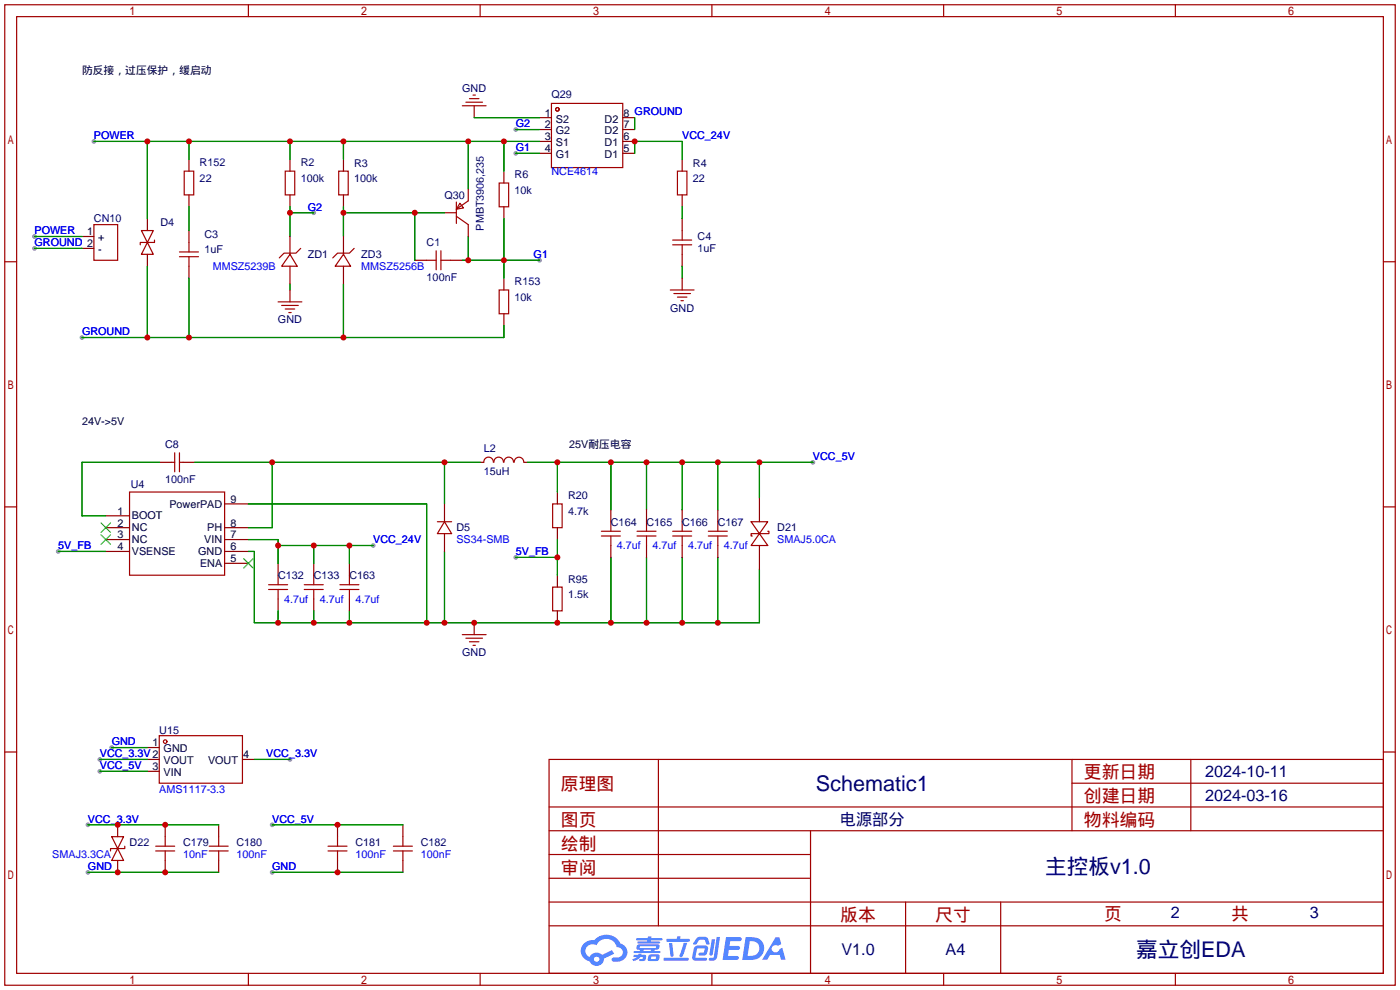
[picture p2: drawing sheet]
<svg xmlns="http://www.w3.org/2000/svg" width="299mm" height="212mm" viewBox="0 0 299 212" stroke-linecap="round" stroke-linejoin="round" font-family="sans-serif">
<g fill="#999">
<circle cx="20.1" cy="30.2" r=".51"/>
<circle cx="67.1" cy="45.5" r=".51"/>
<circle cx="115.3" cy="55.6" r=".51"/>
<circle cx="110.2" cy="32.8" r=".51"/>
<circle cx="110.2" cy="27.7" r=".51"/>
<circle cx="17.5" cy="72.1" r=".51"/>
<circle cx="7.4" cy="50.5" r=".51"/>
<circle cx="7.4" cy="53.1" r=".51"/>
<circle cx="12.4" cy="117.9" r=".51"/>
<circle cx="110.2" cy="119.1" r=".51"/>
<circle cx="79.8" cy="116.6" r=".51"/>
<circle cx="173.7" cy="98.8" r=".51"/>
<circle cx="23.9" cy="159.8" r=".51"/>
<circle cx="21.3" cy="162.3" r=".51"/>
<circle cx="62" cy="162.3" r=".51"/>
<circle cx="21.3" cy="164.8" r=".51"/>
<circle cx="18.8" cy="176.3" r=".51"/>
<circle cx="18.8" cy="186.4" r=".51"/>
<circle cx="58.2" cy="176.3" r=".51"/>
<circle cx="58.2" cy="186.4" r=".51"/>
</g>
<g fill="none" stroke="#a10000" stroke-width=".25">
<path d="M1 1h297.2v209.6h-297.2zM3.6 3.6h292.1v204.4h-292.1zM53.1 1v2.6M102.6 1v2.6M152.1 1v2.6M201.7 1v2.6M251.2 1v2.6M1 55.9h2.6M295.7 55.9h2.5M1 108.3h2.6M295.7 108.3h2.5M1 160.7h2.6"/>
<path d="M117.3 162.3h178.4v45.7h-178.4zM117.3 177.5h178.4M117.3 172.5h178.4M140.7 162.3v35.6M173.2 177.5v30.5M229.1 162.3v15.2M229.1 167.4h66.6M254.5 162.3v15.2M295.7 160.7h2.5M117.3 182.6h55.9M117.3 197.9h178.4M117.3 192.8h178.4"/>
<path d="M117.3 187.7h55.9M193.5 192.8v15.2M213.9 192.8v15.2M53.1 208v2.6M102.6 208v2.6M152.1 208v2.6M201.7 208v2.6M251.2 208v2.6"/>
</g>
<g fill="#5487ff">
<path d="M155.2 200.3h2.6a.48 .48 0 0 1 .7 .4 .48 .48 0 0 1-.6 .4h-1.8l-.2 1.1h1.9a.43 .43 0 0 1 .4 .4 .43 .43 0 0 1-.5 .4h-1.9l-.2 1.3h1.7a.45 .45 0 0 1 .5 .2 .45 .45 0 0 1-.1 .6h-3.3z"/>
<path d="M165.7 200.3h.9l.4 1.5-.8 .3a.84 .84 0 0 0-1.2 .3 .84 .84 0 0 0 .4 1.1 .84 .84 0 0 0 1.1-.4l.1-.2 .6-.3 .7 2.5h-1l-.2-1h-2.1l-.6 1h-1.1z"/>
<path d="M152.1 200.8h.7l-.5 3.1a.36 .36 0 0 1-.3 .3 .36 .36 0 0 1-.4-.3z"/>
<path d="M153.2 200.2h.7l-.6 4.3a1.13 1.13 0 0 1-1.8 .6l.2-.4h.7l.2-.2z"/>
<path d="M148.9 200.6l.6-.4h1a.77 .77 0 0 1 .9 .5l.3 1-.2 .2h-.5l-.3-.9-.2-.2-1 .1-.7 1-.6-.1-.1-.2z"/>
<path d="M148.4 202.4l.6-.3h1.7a.81 .81 0 0 1 .7 .5 .81 .81 0 0 1-.2 .8 .81 .81 0 0 1-.9 .8h-.7a.32 .32 0 0 1-.3-.3 .32 .32 0 0 1 .4-.3h.7l.2-.9-1.6 .1-.4 1.8 2.2 .1a.32 .32 0 0 1 .3 .4 .32 .32 0 0 1-.4 .2h-2.2l-.5-.3-.1-.5z"/>
<path d="M141.9 204.7h5a.33 .33 0 0 1 .3 .3 .33 .33 0 0 1-.3 .3h-4.9l-.2-.1z"/>
<path d="M146.1 201.5h.8l-.7 2a.98 .98 0 0 1-.7 1.1l-.3-.3z"/>
<path d="M143 201.6h.7l.3 2.5a.34 .34 0 0 1-.3 .4 .34 .34 0 0 1-.4-.3z"/>
<path d="M142.5 200.7h2.1l.3-.6h.6l-.1 .6h1.7a.32 .32 0 0 1 .4 .3 .32 .32 0 0 1-.4 .3h-4.5l-.2-.2z"/>
<path d="M135.5 204.1h.9l.1-.3h.6v.3h.8a.82 .82 0 0 1-.5 1.3h-.8v-.4l.7-.1 .1-.3a.68 .68 0 0 0-1 .4l-1.1 .4-.1-.4 .9-.5h-.7z"/>
<path d="M136 200.5h2.4l.1-.3h.7v.3h2.2l.2 .3-.2 .2h-2.3v.2h1.8l.2 .3-.2 .1h-4.5l-.1-.4h2l.1-.2h-2.3l-.1-.2z"/>
<path d="M159.4 200.3l-.8 4.9h1.7a2.5 2.5 0 0 0 3-2.5 2.5 2.5 0 0 0-3.1-2.4zM160.3 201.1a1.61 1.61 0 0 1 2 1.5 1.61 1.61 0 0 1-1.8 1.7h-.7z"/>
<path d="M136.2 202a.55 .55 0 0 0-.2 .8 .55 .55 0 0 0 .7 .2l.1 .3h-1.3v.3l5.4 .1 .3-.2-.2-.2h-1.2l.2-.3a.7 .7 0 0 0 .8-.3 .7 .7 0 0 0 0-.8l-4.2-.1zM136.8 202.3l3.3-.1 .1 .1-.2 .3h-3.2zM137.5 203h1.7l-.2 .3h-1.4z"/>
<path d="M138.6 204.2a1.05 1.05 0 0 0 0 1.2 2.91 2.91 0 0 0 2.2-.2 .98 .98 0 0 0 0-1.2h-1.6zM139.2 204.5l.9-.1 .1 .4-.2 .2-.8-.1z"/>
<path d="M124.9 201.6a2.23 2.23 0 0 0-.7 2.3 2.23 2.23 0 0 0 1.8 1.6 1.58 1.58 0 0 0 1.8 .9 1.58 1.58 0 0 0 1.3-1.5l2.2-1.1-.5-.7-2.1 1a1.65 1.65 0 0 0-2.7 .4 1.45 1.45 0 0 1-.8-1.9 1.45 1.45 0 0 1 2-.7l.3 .1a2.3 2.3 0 0 1 2.3-1.3 2.3 2.3 0 0 1 2 1.7 1.12 1.12 0 0 1 1.3 1 1.12 1.12 0 0 1-1.1 1.2h-.7a.45 .45 0 0 0-.6 .4 .45 .45 0 0 0 .5 .5 2.21 2.21 0 0 0 2.2-.5 2.21 2.21 0 0 0 .5-2.3 2.13 2.13 0 0 0-1.3-1.1 3.3 3.3 0 0 0-5.6-.7l-1.1 .1zM127 205a.57 .57 0 0 1 1.1 0 .57 .57 0 0 1-1.1 0z"/>
</g>
<g fill="none" stroke="#870000" stroke-width=".25">
<path d="M40.4 34v2.6M62 34v2.6M73.4 34v2.6M101.3 22.6v2.5M107.7 36.6v2.5M115.3 25.1h2.6M115.3 27.7h2.6M115.3 30.2h2.6M115.3 32.8h2.6M133.1 25.1h2.5M133.1 27.7h2.5M133.1 30.2h2.5"/>
<path d="M133.1 32.8h2.5M145.8 34v2.6M17.5 50.5h2.6M17.5 53.1h2.6M31.5 46.7v2.6M31.5 54.4v2.5M40.4 41.7v2.5M40.4 49.3v2.5M40.4 56.9v2.5M62 41.7v2.5M62 50.5v3.9M62 56.9v3.8"/>
<path d="M73.4 41.7v2.5M73.4 50.5v3.9M73.4 56.9v3.8M88.6 55.6h2.6M95 45.5h2.5M96.3 55.6h2.5M100.1 40.4v2.5M100.1 48v2.5M107.7 44.2v2.5M107.7 59.4v2.6M145.8 41.7v2.5M145.8 46.7v2.6"/>
<path d="M145.8 54.4v2.5M145.8 59.4v2.6M62 62v2.5M107.7 67.1v2.5M34 98.8h2.6M39.1 98.8h2.6M102.6 98.8h.8M112 98.8h.8M22.6 110.2h5.1M22.6 112.8h5.1M22.6 115.3h5.1M22.6 117.9h5.1"/>
<path d="M48 112.8h5.1M48 115.3h5.1M48 117.9h5.1M48 107.7h5.1M95 107.7v3.8M95 114v3.9M119.1 105.2v2.5M119.1 112.8v2.5M130.6 109v2.5M130.6 116.6v2.5M138.2 109v2.5M138.2 116.6v2.5"/>
<path d="M145.8 109v2.5M145.8 116.6v2.5M153.4 109v2.5M153.4 116.6v2.5M162.3 106.4v5.1M162.3 116.6v5.1M48 120.4h5.1M59.4 120.4v2.5M59.4 128v2.6M67.1 120.4v2.5M67.1 128v2.6M74.7 120.4v2.5"/>
<path d="M74.7 128v2.6M101.3 133.1v2.5M119.1 122.9v2.6M119.1 130.6v2.5M31.5 159.8h2.5M25.1 176.3v2.5M31.5 162.3h2.5M31.5 164.8h2.5M35.3 176.3v2.5M46.7 176.3v2.5M51.8 162.3h2.6M72.1 176.3v2.5"/>
<path d="M86.1 176.3v2.5M25.1 183.9v2.5M35.3 183.9v2.5M46.7 183.9v2.5M72.1 183.9v2.5M86.1 183.9v2.5"/>
</g>
<g fill="none" stroke="#a10000" stroke-width=".25">
<path d="M39.4 36.6h2v5.1h-2zM61 36.6h2v5.1h-2zM72.4 36.6h2v5.1h-2zM98.8 22.6h5.1M99.6 21.8h3.5M100.3 21.1h2.1M101.1 20.3h.5M106.7 39.1h2v5.1h-2zM117.9 22.1h15.2v13.7h-15.2zM144.8 36.6h2v5.1h-2zM20.1 48h5v7.6h-5zM30.2 49.3h2.6l-1.3 2.5z"/>
<path d="M31.5 51.8l1.3 2.6h-2.6zM33 51.3v.5h-3v.5M38.4 54.9h4M38.4 53.8h4M40.4 51.8v2M40.4 54.9v2M62 54.4l1.5 2.5h-3.3zM64.3 53.1l-1.1 1h-2.5l-1 1M73.4 54.4l1.5 2.5h-3.3zM75.7 53.1l-1 1h-2.6l-1 1M91.2 55.6h2M93.2 53.6v4.1"/>
<path d="M94.2 55.6h2.1M94.2 53.6v4.1M97.5 46.2l2.6 1.8M97.5 43.2v4.6M98.3 43.4l.8 1-1.6 .3zM100.1 42.9l-2.6 1.8M143.8 51.3h4M143.8 52.3h4M145.8 49.3v2M145.8 52.3v2.1M59.4 64.5h5.1M60.2 65.3h3.6"/>
<path d="M61 66h2M61.7 66.8h.5M106.7 62h2v5.1h-2zM143.3 62h5M144 62.7h3.6M144.8 63.5h2M145.5 64.3h.5M36.6 98.8h.7M37.3 96.8v4M38.4 96.8v4M38.4 98.8h.7M103.4 98.8a1.01 1.01 0 0 1 1-1.1 1.01 1.01 0 0 1 1 1.1"/>
<path d="M105.6 98.8a1.01 1.01 0 0 1 1-1.1 1.01 1.01 0 0 1 1 1.1M107.7 98.8a1.01 1.01 0 0 1 1-1.1 1.01 1.01 0 0 1 1 1.1M109.9 98.8a1.01 1.01 0 0 1 1-1.1 1.01 1.01 0 0 1 1 1.1M27.7 105.2h20.3v17.7h-20.3zM93.5 111.5h3M95 111.5l1.5 2.5h-3zM118.1 107.7h2v5.1h-2zM128.5 114.6h4.1M128.5 113.5h4.1M130.6 111.5v2M130.6 114.6v2M136.1 114.6h4.1"/>
<path d="M136.1 113.5h4.1M138.2 111.5v2M138.2 114.6v2M143.8 114.6h4M143.8 113.5h4M145.8 111.5v2M145.8 114.6v2M151.4 114.6h4M151.4 113.5h4M153.4 111.5v2M153.4 114.6v2M160.5 111.5h3.6l-1.8 2.5z"/>
<path d="M162.3 114l1.8 2.6h-3.6zM164.1 113.5h.2v.5h-3.8v.6h.3M57.4 126h4.1M57.4 125h4.1M59.4 122.9v2.1M59.4 126v2M65 126h4.1M65 125h4.1M67.1 122.9v2.1M67.1 126v2M72.6 126h4.1M72.6 125h4.1"/>
<path d="M74.7 122.9v2.1M74.7 126v2M98.8 135.6h5.1M99.6 136.4h3.5M100.3 137.2h2.1M101.1 137.9h.5M118.1 125.5h2v5.1h-2zM34 157.2h17.8v10.2h-17.8zM23.9 178.8h2.5l-1.3 2.6zM35.3 178.8v2M46.7 178.8v2M72.1 178.8v2"/>
<path d="M86.1 178.8v2M25.1 181.4l1.3 2.5h-2.5zM26.7 180.8v.6h-3.1v.5M33.3 181.9h4M33.3 180.8h4M35.3 181.9v2M44.7 181.9h4.1M44.7 180.8h4.1M46.7 181.9v2M70.1 181.9h4.1M70.1 180.8h4.1M72.1 181.9v2"/>
<path d="M84.1 181.9h4M84.1 180.8h4M86.1 181.9v2"/>
<circle cx="119.1" cy="23.4" r=".38"/>
<circle cx="35.3" cy="158.5" r=".38"/>
</g>
<g fill="none" stroke="#008700" stroke-width=".25">
<path d="M20.1 30.2h95.2M31.5 30.2v16.5M40.4 30.2v3.8M62 30.2v3.8M73.4 30.2v3.8M100.1 30.2v10.2M101.3 25.1h14M107.7 30.2v6.4M110.2 32.8h5.1M110.2 27.7h5.1M135.6 32.8v-2.6h10.2v3.8M135.6 25.1v2.6"/>
<path d="M7.4 50.5h10.1M7.4 53.1h10.1M31.5 56.9v15.2M40.4 44.2v5.1M40.4 59.4v12.7M62 44.2v6.3M62 45.5h5.1M73.4 44.2v6.3M73.4 45.5h21.6M88.6 45.5v10.1M98.8 55.6h16.5M100.1 50.5v5.1"/>
<path d="M107.7 46.7v12.7M145.8 44.2v2.5M145.8 56.9v2.5M62 60.7v1.3M73.4 60.7v11.4M107.7 69.6v2.5h-90.2M34 98.8h-16.5v11.4h5.1M41.7 98.8h60.9M58.2 98.8v14h-5.1M95 98.8v8.9M112.8 98.8h60.9M119.1 98.8v6.4"/>
<path d="M130.6 98.8v10.2M138.2 98.8v10.2M145.8 98.8v10.2M153.4 98.8v10.2M162.3 98.8v7.6M12.4 117.9h10.2M53.1 117.9h1.3v15.2h107.9v-11.4M53.1 107.7h38.1v25.4M53.1 115.3h6.3v5.1M59.4 116.6h20.4M67.1 116.6v3.8M74.7 116.6v3.8"/>
<path d="M95 117.9v15.2M110.2 119.1h8.9M119.1 115.3v7.6M130.6 119.1v14M138.2 119.1v14M145.8 119.1v14M153.4 119.1v14M59.4 130.6v2.5M67.1 130.6v2.5M74.7 130.6v2.5M23.9 159.8h7.6M18.8 176.3h27.9"/>
<path d="M21.3 162.3h10.2M21.3 164.8h10.2M54.4 162.3h7.6M58.2 176.3h27.9M18.8 186.4h27.9M58.2 186.4h27.9"/>
</g>
<path d="M21.6 111.8l2 2M21.6 114.3l2 2M23.6 111.8l-2 2M23.6 114.3l-2 2M52.1 119.4l2 2M54.1 119.4l-2 2" fill="none" stroke="#3c3" stroke-width=".25"/>
<g fill="#c00">
<circle cx="100.1" cy="30.2" r=".63"/>
<circle cx="73.4" cy="30.2" r=".63"/>
<circle cx="62" cy="30.2" r=".63"/>
<circle cx="31.5" cy="30.2" r=".63"/>
<circle cx="40.4" cy="30.2" r=".63"/>
<circle cx="107.7" cy="30.2" r=".63"/>
<circle cx="62" cy="45.5" r=".63"/>
<circle cx="135.6" cy="30.2" r=".63"/>
<circle cx="107.7" cy="55.6" r=".63"/>
<circle cx="100.1" cy="55.6" r=".63"/>
<circle cx="31.5" cy="72.1" r=".63"/>
<circle cx="40.4" cy="72.1" r=".63"/>
<circle cx="73.4" cy="72.1" r=".63"/>
<circle cx="119.1" cy="119.1" r=".63"/>
<circle cx="95" cy="133.1" r=".63"/>
<circle cx="91.2" cy="133.1" r=".63"/>
<circle cx="74.7" cy="133.1" r=".63"/>
<circle cx="67.1" cy="133.1" r=".63"/>
<circle cx="59.4" cy="133.1" r=".63"/>
<circle cx="130.6" cy="133.1" r=".63"/>
<circle cx="119.1" cy="133.1" r=".63"/>
<circle cx="138.2" cy="133.1" r=".63"/>
<circle cx="145.8" cy="133.1" r=".63"/>
<circle cx="153.4" cy="133.1" r=".63"/>
<circle cx="101.3" cy="133.1" r=".63"/>
<circle cx="95" cy="98.8" r=".63"/>
<circle cx="58.2" cy="98.8" r=".63"/>
<circle cx="74.7" cy="116.6" r=".63"/>
<circle cx="67.1" cy="116.6" r=".63"/>
<circle cx="59.4" cy="116.6" r=".63"/>
<circle cx="119.1" cy="98.8" r=".63"/>
<circle cx="130.6" cy="98.8" r=".63"/>
<circle cx="138.2" cy="98.8" r=".63"/>
<circle cx="145.8" cy="98.8" r=".63"/>
<circle cx="153.4" cy="98.8" r=".63"/>
<circle cx="162.3" cy="98.8" r=".63"/>
<circle cx="25.1" cy="176.3" r=".63"/>
<circle cx="35.3" cy="176.3" r=".63"/>
<circle cx="25.1" cy="186.4" r=".63"/>
<circle cx="35.3" cy="186.4" r=".63"/>
<circle cx="72.1" cy="176.3" r=".63"/>
<circle cx="72.1" cy="186.4" r=".63"/>
<circle cx="88.6" cy="45.5" r=".63"/>
<circle cx="73.4" cy="45.5" r=".63"/>
</g>
<g font-size="4.6" fill="#000080">
<text x="174.4" y="169">Schematic1</text>
<text x="223.4" y="186.8">主控板v1.0</text>
<text x="242.8" y="204.6">嘉立创EDA</text>
</g>
<g font-size="3.8" fill="#a00000">
<text x="231.6" y="166.4">更新日期</text>
<text x="119.9" y="168.9">原理图</text>
<text x="231.6" y="171.5">创建日期</text>
<text x="119.9" y="176.5">图页</text>
<text x="231.6" y="176.5">物料编码</text>
<text x="119.9" y="181.6">绘制</text>
<text x="119.9" y="186.7">审阅</text>
<text x="179.6" y="196.9">版本</text>
<text x="199.9" y="196.9">尺寸</text>
<text x="236" y="196.6">页</text>
<text x="263.1" y="196.6">共</text>
</g>
<g font-size="3.5" fill="#000080">
<text x="257.6" y="166.1">2024-10-11</text>
<text x="257.6" y="171.1">2024-03-16</text>
<text x="179.5" y="176.2">电源部分</text>
<text x="250.2" y="196.3">2</text>
<text x="280" y="196.3">3</text>
<text x="179.8" y="204.2">V1.0</text>
<text x="202.1" y="204.2">A4</text>
</g>
<g font-size="2.3">
<text x="17.5" y="15.8">防反接，过压保护，缓启动</text>
<text x="116.4" y="24.9">1</text>
<text x="116.4" y="27.5">2</text>
<text x="116.4" y="30">3</text>
<text x="118.8" y="26.2">S2</text>
<text x="118.8" y="28.7">G2</text>
<text x="129.2" y="28.7">D2</text>
<text x="129.2" y="26.2">D2</text>
<text x="133.2" y="30">6</text>
<text x="133.2" y="27.5">7</text>
<text x="133.2" y="24.9">8 GROUND</text>
<text x="116.4" y="32.5">4</text>
<text x="118.8" y="31.3">S1</text>
<text x="118.8" y="33.8">G1</text>
<text x="129.2" y="33.8">D1</text>
<text x="129.2" y="31.3">D1</text>
<text x="133.2" y="32.5">5</text>
<text x="18.7" y="50.3">1</text>
<text x="21" y="51.6">+</text>
<text x="21" y="54.1">-</text>
<text x="17.5" y="90.7">24V-&gt;5V</text>
<text x="121.7" y="95.8">25V耐压电容</text>
<text x="49.3" y="107.5">9</text>
<text x="25.1" y="110">1</text>
<text x="25.1" y="112.5">2</text>
<text x="28.2" y="111">BOOT</text>
<text x="28.2" y="113.6">NC</text>
<text x="36.2" y="108.5">PowerPAD</text>
<text x="44.3" y="113.6">PH</text>
<text x="49.3" y="112.5">8</text>
<text x="25.1" y="115.1">3</text>
<text x="25.1" y="117.6">4</text>
<text x="28.2" y="116.1">NC</text>
<text x="28.2" y="118.6">VSENSE</text>
<text x="42.4" y="118.6">GND</text>
<text x="43.6" y="116.1">VIN</text>
<text x="49.3" y="117.6">6</text>
<text x="49.3" y="115.1">7</text>
<text x="42.7" y="121.2">ENA</text>
<text x="49.3" y="120.2">5</text>
<text x="32.6" y="159.5">1</text>
<text x="35" y="160.8">GND</text>
<text x="32.6" y="164.6">3</text>
<text x="35" y="163.3">VOUT</text>
<text x="35" y="165.9">VIN</text>
<text x="44.5" y="163.3">VOUT</text>
<text x="51.9" y="162.1">4</text>
</g>
<g font-size="2.3" fill="#000080">
<text x="98.8" y="19.6">GND</text>
<text x="117.9" y="20.9">Q29</text>
<text x="42.7" y="35.6">R152</text>
<text x="64.3" y="35.6">R2</text>
<text x="75.7" y="35.6">R3</text>
<text x="148.1" y="35.6">R4</text>
<text x="42.7" y="38.9">22</text>
<text x="64.3" y="38.9">100k</text>
<text x="75.7" y="38.9">100k</text>
<text x="110" y="38.1">R6</text>
<text x="110" y="41.4">10k</text>
<text x="148.1" y="38.9">22</text>
<text x="20.1" y="47.5">CN10</text>
<text x="95" y="42.5">Q30</text>
<text x="34.3" y="48.3">D4</text>
<text x="43.7" y="50.8">C3</text>
<text x="91.2" y="52.6">C1</text>
<text x="103.4" y="49.3" transform="rotate(-90 103.4 49.3)">PMBT3906,235</text>
<text x="149.1" y="51.3">C4</text>
<text x="149.1" y="53.9">1uF</text>
<text x="43.7" y="54.1">1uF</text>
<text x="65.8" y="55.2">ZD1</text>
<text x="77.2" y="55.2">ZD3</text>
<text x="91.2" y="60">100nF</text>
<text x="110" y="61">R153</text>
<text x="110" y="64.3">10k</text>
<text x="59.4" y="69.1">GND</text>
<text x="143.2" y="66.6">GND</text>
<text x="35.3" y="95.8">C8</text>
<text x="103.4" y="96.7">L2</text>
<text x="103.4" y="101.5">15uH</text>
<text x="27.9" y="104.3">U4</text>
<text x="35.3" y="103.2">100nF</text>
<text x="121.4" y="106.7">R20</text>
<text x="97.5" y="113.6">D5</text>
<text x="121.4" y="110">4.7k</text>
<text x="130.6" y="112.3">C164</text>
<text x="138.2" y="112.3">C165</text>
<text x="145.8" y="112.3">C166</text>
<text x="153.4" y="112.3">C167</text>
<text x="166.1" y="113.6">D21</text>
<text x="59.4" y="123.7">C132</text>
<text x="67.1" y="123.7">C133</text>
<text x="74.7" y="123.7">C163</text>
<text x="121.4" y="124.5">R95</text>
<text x="121.4" y="127.8">1.5k</text>
<text x="98.8" y="140.3">GND</text>
<text x="34" y="156.8">U15</text>
<text x="27.7" y="180.9">D22</text>
<text x="39.1" y="180.9">C179</text>
<text x="50.5" y="180.9">C180</text>
<text x="75.9" y="180.9">C181</text>
<text x="89.9" y="180.9">C182</text>
</g>
<g font-size="2.3" fill="#00f">
<text x="20.1" y="29.8">POWER</text>
<text x="110.2" y="27.2">G2</text>
<text x="145.8" y="29.8">VCC_24V</text>
<text x="110.2" y="32.3">G1</text>
<text x="117.9" y="37.4">NCE4614</text>
<text x="65.8" y="45">G2</text>
<text x="7.4" y="50.1">POWER</text>
<text x="7.4" y="52.6">GROUND 2</text>
<text x="45.5" y="57.7">MMSZ5239B</text>
<text x="77.2" y="57.7">MMSZ5256B</text>
<text x="114" y="55.2">G1</text>
<text x="17.5" y="71.7">GROUND</text>
<text x="173.7" y="98.3">VCC_5V</text>
<text x="12.4" y="117.4">5V_FB</text>
<text x="79.8" y="116.1">VCC_24V</text>
<text x="97.5" y="116.1">SS34-SMB</text>
<text x="110.2" y="118.7">5V_FB</text>
<text x="131.8" y="117.4">4.7uf</text>
<text x="139.4" y="117.4">4.7uf</text>
<text x="147.1" y="117.4">4.7uf</text>
<text x="154.7" y="117.4">4.7uf</text>
<text x="166.1" y="116.1">SMAJ5.0CA</text>
<text x="60.7" y="128.8">4.7uf</text>
<text x="68.3" y="128.8">4.7uf</text>
<text x="75.9" y="128.8">4.7uf</text>
<text x="21.3" y="161.8">VCC_3.3V2</text>
<text x="23.9" y="159.3">GND</text>
<text x="56.9" y="161.8">VCC_3.3V</text>
<text x="21.3" y="164.4">VCC_5V</text>
<text x="34" y="169.5">AMS1117-3.3</text>
<text x="18.8" y="175.8">VCC_3.3V</text>
<text x="58.2" y="175.8">VCC_5V</text>
<text x="11.2" y="183.4">SMAJ3.3CA</text>
<text x="18.8" y="186">GND</text>
<text x="39.1" y="183.4">10nF</text>
<text x="50.5" y="183.4">100nF</text>
<text x="58.2" y="186">GND</text>
<text x="75.9" y="183.4">100nF</text>
<text x="89.9" y="183.4">100nF</text>
</g>
</svg>
